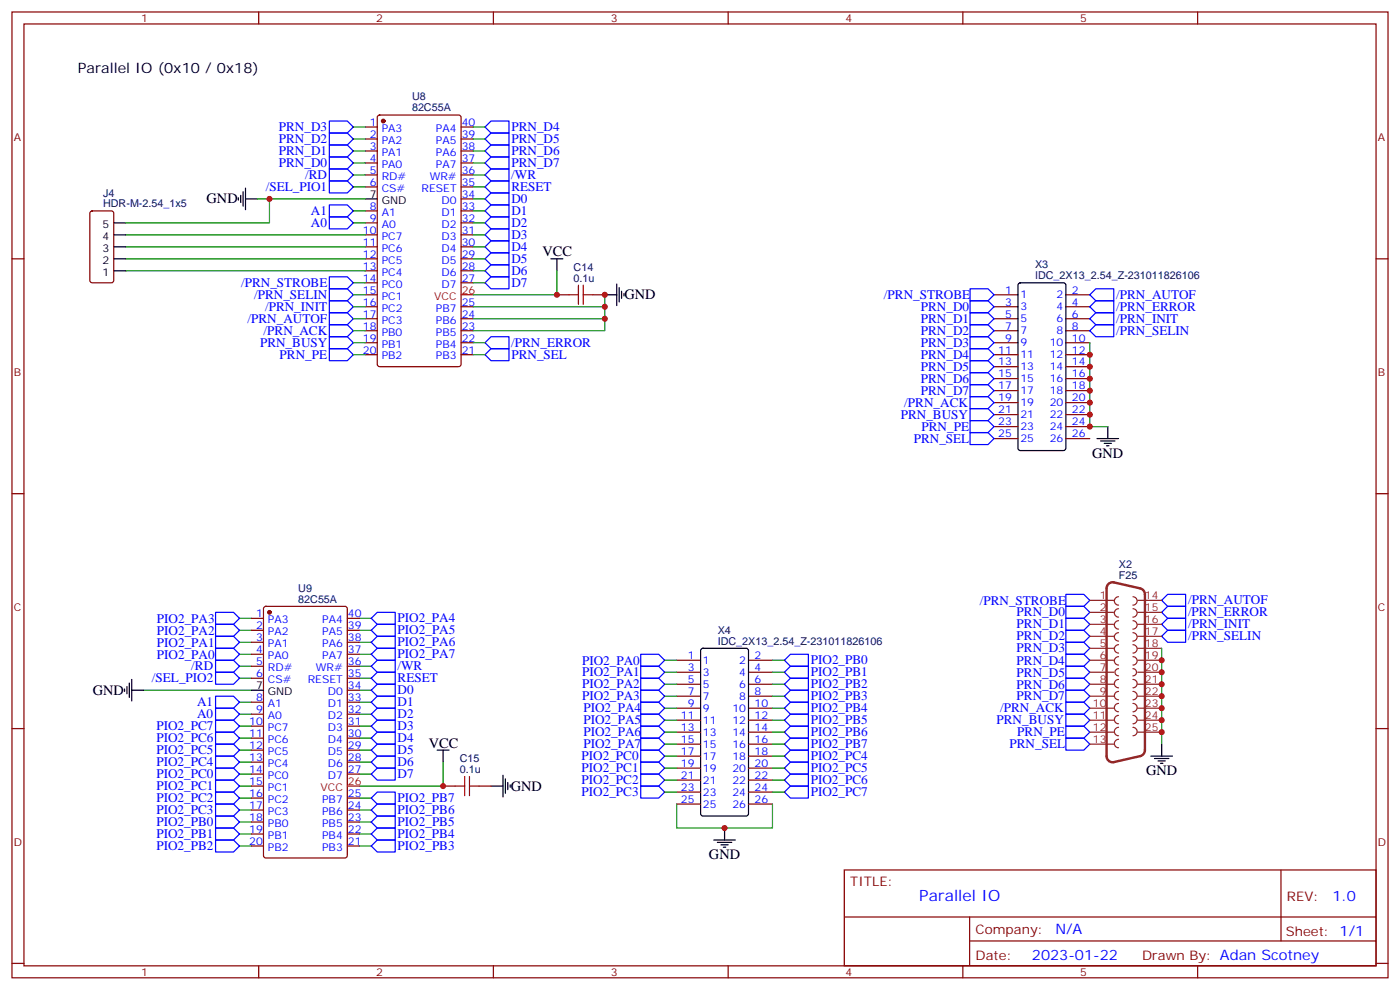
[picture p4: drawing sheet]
<svg xmlns="http://www.w3.org/2000/svg" width="412mm" height="292mm" viewBox="0 0 412 292" stroke-linecap="round" stroke-linejoin="round" font-family="sans-serif">
<g fill="none" stroke="#870000" stroke-width=".35">
<path d="M3.5 3.5h405.4v284.4h-405.4zM7.1 7.1h398.2v277.2h-398.2zM76.2 3.5v3.6M145.3 3.5v3.6M214.5 3.5v3.6M283.6 3.5v3.6M352.8 3.5v3.6M107.6 37.4h3.5M111.4 34.1l.4-.2h23.3l.7 .4v72.9l-.4 .7h-23.6l-.6-.4-.1-72.9zM135.8 37.4h3.5M107.6 40.9h3.5M107.6 44.5h3.5"/>
<path d="M107.6 48h3.5M107.6 51.5h3.5M107.6 55h3.5M135.8 40.9h3.5M135.8 44.5h3.5M135.8 48h3.5M135.8 51.5h3.5M135.8 55h3.5M135.8 58.6h3.5M3.5 76.2h3.6M26.7 62.3l.5-.2h5.6l.7 .4v20.1l-.4 .6-5.9 .1-.7-.5v-20zM107.6 76.2h3.5"/>
<path d="M107.6 62.1h3.5M107.6 65.6h3.5M107.6 69.1h3.5M107.6 72.7h3.5M107.6 79.7h3.5M135.8 76.2h3.5M135.8 62.1h3.5M135.8 65.6h3.5M135.8 69.1h3.5M135.8 72.7h3.5M135.8 79.7h3.5M405.3 76.2h3.6"/>
<path d="M107.6 83.3h3.5M107.6 86.8h3.5M107.6 90.3h3.5M107.6 93.8h3.5M107.6 97.4h3.5M135.8 83.3h3.5M135.8 90.3h3.5M135.8 93.8h3.5M135.8 97.4h3.5M164 86.8h3.6M174.6 86.8h3.6M292.8 86.8h7.1"/>
<path d="M292.8 90.3h7.1M292.8 93.8h7.1M292.8 97.4h7.1M314 86.8h7M314 90.3h7M314 93.8h7M314 97.4h7M107.6 100.9h3.5M107.6 104.4h3.5M135.8 100.9h3.5M135.8 104.4h3.5M292.8 100.9h7.1"/>
<path d="M292.8 104.4h7.1M292.8 107.9h7.1M292.8 111.5h7.1M292.8 115h7.1M292.8 118.5h7.1M314 100.9h7M314 104.4h7M314 107.9h7M314 111.5h7M314 115h7M314 118.5h7M292.8 122.1h7.1"/>
<path d="M292.8 125.6h7.1M292.8 129.1h7.1M314 122.1h7M314 125.6h7M314 129.1h7M3.5 145.3h3.6M405.3 145.3h3.6M77.8 178.7l.5-.2h23.3l.7 .4v73l-.5 .6-23.5 .1-.6-.5-.1-72.9zM74.1 182h3.5M74.1 185.6h3.5M74.1 189.1h3.5M74.1 192.6h3.5"/>
<path d="M74.1 196.1h3.5M74.1 199.7h3.5M102.3 182h3.5M102.3 185.6h3.5M102.3 189.1h3.5M102.3 192.6h3.5M102.3 196.1h3.5M102.3 199.7h3.5M199.3 194.4h7.1M199.3 197.9h7.1M220.5 194.4h7M220.5 197.9h7"/>
<path d="M3.5 214.5h3.6M74.1 206.7h3.5M74.1 210.3h3.5M74.1 213.8h3.5M74.1 217.3h3.5M102.3 206.7h3.5M102.3 210.3h3.5M102.3 213.8h3.5M102.3 217.3h3.5M102.3 203.2h3.5M199.3 201.4h7.1M199.3 205h7.1"/>
<path d="M199.3 208.5h7.1M199.3 212h7.1M199.3 215.5h7.1M199.3 219.1h7.1M220.5 201.4h7M220.5 205h7M220.5 208.5h7M220.5 212h7M220.5 215.5h7M220.5 219.1h7M405.3 214.5h3.6M74.1 231.4h3.5"/>
<path d="M74.1 220.8h3.5M74.1 224.4h3.5M74.1 227.9h3.5M74.1 234.9h3.5M74.1 238.5h3.5M102.3 220.8h3.5M102.3 224.4h3.5M102.3 227.9h3.5M102.3 234.9h3.5M102.3 238.5h3.5M130.5 231.4h3.6M141.1 231.4h3.5"/>
<path d="M199.3 222.6h7.1M199.3 226.1h7.1M199.3 229.7h7.1M199.3 233.2h7.1M199.3 236.7h7.1M220.5 222.6h7M220.5 226.1h7M220.5 229.7h7M220.5 233.2h7M220.5 236.7h7M74.1 242h3.5M74.1 245.5h3.5"/>
<path d="M74.1 249.1h3.5M102.3 242h3.5M102.3 245.5h3.5M102.3 249.1h3.5M248.7 256.1h156.6v28.2h-156.6zM377.3 256.1v20.9M248.7 270h156.5M285.6 277h119.6M285.6 270v14.1M3.5 283.6h3.6M76.2 284.3v3.6M145.3 284.3v3.6"/>
<path d="M214.5 284.3v3.6M283.6 284.3v3.6M352.8 284.3v3.6M405.3 283.6h3.6"/>
</g>
<g fill="#870000" stroke="#870000" stroke-width=".35">
<circle cx="112.9" cy="35.6" r=".53"/>
<circle cx="79.4" cy="180.3" r=".53"/>
</g>
<g fill="none" stroke="#000" stroke-width=".35">
<path d="M70.2 58.2v.7M70.9 57.5v2.1M71.6 56.4v4.3M72.3 58.6h3.5M72.3 55.4v6.3M107.6 58.6h3.5M33.5 76.2h3.5M33.5 79.7h3.5M33.5 72.7h3.5M33.5 69.1h3.5M33.5 65.6h3.5M162.3 76.2h3.5"/>
<path d="M164 76.2v3.5M178.2 86.8h3.5M181.7 83.6v6.4M182.4 84.7v4.2M183.1 85.7v2.1M183.8 86.4v.7M300.1 83.5l.5-.2h12.7l.6 .4 .1 48.2-.5 .7h-12.9l-.7-.4v-48.2zM323.1 129.1h6.4M324.2 129.8h4.2M325.3 130.5h2.1M326 131.2h.7M326.3 125.6v3.5"/>
<path d="M206.6 191.1l.5-.2h12.7l.6 .4 .1 48.2-.5 .7h-12.9l-.7-.4v-48.2zM36.7 202.8v.8M37.4 202.1v2.2M38.1 201.1v4.2M38.8 203.2h3.5M38.8 200v6.4M74.1 203.2h3.5M342.2 219.1v3.5M128.8 220.8h3.5M130.5 220.8v3.6M144.6 231.4h3.6M148.2 228.2v6.4"/>
<path d="M148.9 229.3v4.2M149.6 230.4v2.1M150.3 231.1v.7M339 222.6h6.4M340.1 223.3h4.2M341.1 224h2.2M341.8 224.7h.7M210.3 247.3h6.3M211.3 248h4.2M212.4 248.7h2.1M213.1 249.4h.7M213.4 243.8v3.5"/>
</g>
<path d="M135.8 86.8h3.5M102.3 231.4h3.5" fill="none" stroke="#f00" stroke-width=".35"/>
<g fill="none" stroke="#00f" stroke-width=".35">
<path d="M97 39.2h5.3l1.8 1.7-1.8 1.8h-5.3zM97 35.6h5.3l1.8 1.8-1.8 1.8h-5.3zM142.9 37.4l1.7-1.8h5.3v3.6h-5.3zM97 53.3h5.3l1.8 1.7-1.8 1.8h-5.3zM97 49.7h5.3l1.8 1.8-1.8 1.8h-5.3zM97 46.2h5.3l1.8 1.8-1.8 1.7h-5.3zM97 42.7h5.3l1.8 1.8-1.8 1.7h-5.3zM142.9 55l1.7-1.7h5.3v3.5h-5.3zM142.9 58.6l1.7-1.8h5.3v3.5h-5.3zM142.9 51.5l1.7-1.8h5.3v3.6h-5.3zM142.9 40.9l1.7-1.7h5.3v3.5h-5.3zM142.9 44.5l1.7-1.8h5.3v3.5h-5.3z"/>
<path d="M142.9 48l1.7-1.8h5.3v3.5h-5.3zM97 60.3h5.3l1.8 1.8-1.8 1.8h-5.3zM97 63.9h5.3l1.8 1.7-1.8 1.8h-5.3zM142.9 62.1l1.7-1.8h5.3v3.6h-5.3zM142.9 65.6l1.7-1.7h5.3v3.5h-5.3zM142.9 69.1l1.7-1.7h5.3v3.5h-5.3zM142.9 72.7l1.7-1.8h5.3v3.5h-5.3zM142.9 79.7l1.7-1.7h5.3v3.5h-5.3zM144.6 74.4h5.3v3.6h-5.3l-1.7-1.8zM97 95.6h5.3l1.8 1.8-1.8 1.7h-5.3zM97 99.1h5.3l1.8 1.8-1.8 1.8h-5.3zM97 81.5h5.3l1.8 1.8-1.8 1.7h-5.3z"/>
<path d="M97 85h5.3l1.8 1.8-1.8 1.7h-5.3zM97 88.5h5.3l1.8 1.8-1.8 1.8h-5.3zM97 92.1h5.3l1.8 1.7-1.8 1.8h-5.3zM142.9 83.3l1.7-1.8h5.3v3.5h-5.3zM285.8 85h5.2l1.8 1.8-1.8 1.7h-5.2zM285.8 88.5h5.2l1.8 1.8-1.8 1.8h-5.2zM285.8 92.1h5.2l1.8 1.7-1.8 1.8h-5.2zM285.8 95.6h5.2l1.8 1.8-1.8 1.7h-5.2zM285.8 99.1h5.2l1.8 1.8-1.8 1.8h-5.2zM321 90.3l1.8-1.8h5.3v3.6h-5.3zM322.8 85h5.3v3.5h-5.3l-1.8-1.7zM322.8 92.1h5.3v3.5h-5.3l-1.8-1.8z"/>
<path d="M322.8 95.6h5.3v3.5h-5.3l-1.8-1.7zM97 102.7h5.3l1.8 1.7-1.8 1.8h-5.3zM142.9 104.4l1.7-1.7h5.3v3.5h-5.3zM142.9 100.9l1.7-1.8h5.3v3.6h-5.3zM285.8 102.7h5.2l1.8 1.7-1.8 1.8h-5.2zM285.8 106.2h5.2l1.8 1.7-1.8 1.8h-5.2zM285.8 109.7h5.2l1.8 1.8-1.8 1.7h-5.2zM285.8 113.2h5.2l1.8 1.8-1.8 1.8h-5.2zM285.8 116.8h5.2l1.8 1.7-1.8 1.8h-5.2zM285.8 120.3h5.2l1.8 1.8-1.8 1.7h-5.2zM285.8 123.8h5.2l1.8 1.8-1.8 1.8h-5.2zM285.8 127.4h5.2l1.8 1.7-1.8 1.8h-5.2z"/>
<path d="M314 175h5.3l1.7 1.7-1.7 1.8h-5.3zM314 178.5h5.3l1.7 1.8-1.7 1.7h-5.3zM342.2 176.7l1.8-1.7h5.2v3.5h-5.2zM63.5 180.3h5.3l1.8 1.7-1.8 1.8h-5.3zM63.5 183.8h5.3l1.8 1.8-1.8 1.7h-5.3zM63.5 187.3h5.3l1.8 1.8-1.8 1.8h-5.3zM63.5 190.9h5.3l1.8 1.7-1.8 1.8h-5.3zM63.5 194.4h5.3l1.8 1.7-1.8 1.8h-5.3zM63.5 197.9h5.3l1.8 1.8-1.8 1.7h-5.3zM109.4 192.6l1.7-1.7h5.3v3.5h-5.3zM109.4 189.1l1.7-1.8h5.3v3.6h-5.3zM109.4 185.6l1.7-1.8h5.3v3.5h-5.3z"/>
<path d="M109.4 182l1.7-1.7h5.3v3.5h-5.3zM109.4 196.1l1.7-1.7h5.3v3.5h-5.3zM109.4 199.7l1.7-1.8h5.3v3.5h-5.3zM188.7 192.6h5.3l1.8 1.8-1.8 1.7h-5.3zM188.7 196.1h5.3l1.8 1.8-1.8 1.8h-5.3zM188.7 199.7h5.3l1.8 1.7-1.8 1.8h-5.3zM231.1 194.4l1.7-1.8h5.3v3.5h-5.3zM231.1 197.9l1.7-1.8h5.3v3.6h-5.3zM314 182h5.3l1.7 1.8-1.7 1.8h-5.3zM314 185.6h5.3l1.7 1.7-1.7 1.8h-5.3zM314 189.1h5.3l1.7 1.8-1.7 1.7h-5.3zM314 192.6h5.3l1.7 1.8-1.7 1.7h-5.3z"/>
<path d="M314 196.1h5.3l1.7 1.8-1.7 1.8h-5.3zM314 199.7h5.3l1.7 1.7-1.7 1.8h-5.3zM342.2 187.3l1.8-1.7h5.2v3.5h-5.2zM342.2 183.8l1.8-1.8h5.2v3.6h-5.2zM342.2 180.3l1.8-1.8h5.2v3.5h-5.2zM63.5 219.1h5.3l1.8 1.7-1.8 1.8h-5.3zM63.5 215.5h5.3l1.8 1.8-1.8 1.8h-5.3zM63.5 212h5.3l1.8 1.8-1.8 1.7h-5.3zM63.5 208.5h5.3l1.8 1.8-1.8 1.7h-5.3zM63.5 205h5.3l1.8 1.7-1.8 1.8h-5.3zM109.4 217.3l1.7-1.8h5.3v3.6h-5.3zM109.4 213.8l1.7-1.8h5.3v3.5h-5.3z"/>
<path d="M109.4 210.3l1.7-1.8h5.3v3.5h-5.3zM109.4 206.7l1.7-1.7h5.3v3.5h-5.3zM109.4 203.2l1.7-1.8h5.3v3.6h-5.3zM188.7 203.2h5.3l1.8 1.8-1.8 1.7h-5.3zM188.7 206.7h5.3l1.8 1.8-1.8 1.8h-5.3zM188.7 210.3h5.3l1.8 1.7-1.8 1.8h-5.3zM188.7 213.8h5.3l1.8 1.7-1.8 1.8h-5.3zM188.7 217.3h5.3l1.8 1.8-1.8 1.7h-5.3zM231.1 201.4l1.7-1.7h5.3v3.5h-5.3zM231.1 205l1.7-1.8h5.3v3.5h-5.3zM231.1 212l1.7-1.7h5.3v3.5h-5.3zM231.1 219.1l1.7-1.8h5.3v3.5h-5.3z"/>
<path d="M232.8 206.7h5.3v3.6h-5.3l-1.7-1.8zM232.8 213.8h5.3v3.5h-5.3l-1.7-1.8zM314 203.2h5.3l1.7 1.8-1.7 1.7h-5.3zM314 206.7h5.3l1.7 1.8-1.7 1.8h-5.3zM314 210.3h5.3l1.7 1.7-1.7 1.8h-5.3zM314 213.8h5.3l1.7 1.7-1.7 1.8h-5.3zM314 217.3h5.3l1.7 1.8-1.7 1.7h-5.3zM63.5 236.7h5.3l1.8 1.8-1.8 1.7h-5.3zM63.5 233.2h5.3l1.8 1.7-1.8 1.8h-5.3zM63.5 229.7h5.3l1.8 1.7-1.8 1.8h-5.3zM63.5 226.1h5.3l1.8 1.8-1.8 1.8h-5.3zM63.5 222.6h5.3l1.8 1.8-1.8 1.7h-5.3z"/>
<path d="M109.4 234.9l1.7-1.7h5.3v3.5h-5.3zM109.4 238.5l1.7-1.8h5.3v3.5h-5.3zM109.4 227.9l1.7-1.8h5.3v3.6h-5.3zM109.4 224.4l1.7-1.8h5.3v3.5h-5.3zM109.4 220.8l1.7-1.7h5.3v3.5h-5.3zM188.7 220.8h5.3l1.8 1.8-1.8 1.8h-5.3zM188.7 224.4h5.3l1.8 1.7-1.8 1.8h-5.3zM188.7 227.9h5.3l1.8 1.8-1.8 1.7h-5.3zM188.7 231.4h5.3l1.8 1.8-1.8 1.7h-5.3zM231.1 222.6l1.7-1.8h5.3v3.6h-5.3zM231.1 226.1l1.7-1.7h5.3v3.5h-5.3zM231.1 229.7l1.7-1.8h5.3v3.5h-5.3z"/>
<path d="M231.1 233.2l1.7-1.8h5.3v3.5h-5.3zM63.5 247.3h5.3l1.8 1.8-1.8 1.7h-5.3zM63.5 243.8h5.3l1.8 1.7-1.8 1.8h-5.3zM63.5 240.2h5.3l1.8 1.8-1.8 1.8h-5.3zM109.4 242l1.7-1.8h5.3v3.6h-5.3zM109.4 245.5l1.7-1.7h5.3v3.5h-5.3zM109.4 249.1l1.7-1.8h5.3v3.5h-5.3z"/>
</g>
<g fill="none" stroke="#008700" stroke-width=".35">
<path d="M104.1 37.4h3.5M139.3 37.4h3.6M75.8 58.6h31.8M79.4 58.6v7h-42.4M104.1 51.5h3.5M104.1 55h3.5M104.1 40.9h3.5M104.1 44.5h3.5M104.1 48h3.5M139.3 58.6h3.6M139.3 51.5h3.6M139.3 55h3.6"/>
<path d="M139.3 40.9h3.6M139.3 44.5h3.6M139.3 48h3.6M37 69.1h70.6M37 72.7h70.6M37 76.2h70.6M37 79.7h70.6M104.1 62.1h3.5M104.1 65.6h3.5M139.3 62.1h3.6M139.3 65.6h3.6M139.3 69.1h3.6"/>
<path d="M139.3 72.7h3.6M139.3 76.2h3.6M139.3 79.7h3.6M164 79.7v7.1h-24.7M104.1 83.3h3.5M104.1 97.4h3.5M104.1 93.8h3.5M104.1 90.3h3.5M104.1 86.8h3.5M139.3 90.3h38.9M139.3 93.8h38.9M139.3 83.3h3.6"/>
<path d="M178.2 86.8v10.6h-38.9M104.1 100.9h3.5M104.1 104.4h3.5M139.3 100.9h3.6M139.3 104.4h3.6M321 100.9v24.7h5.3M70.6 182h3.5M70.6 185.6h3.5M70.6 189.1h3.5M70.6 192.6h3.5M70.6 199.7h3.5M70.6 196.1h3.5"/>
<path d="M105.8 182h3.6M105.8 185.6h3.6M105.8 189.1h3.6M105.8 192.6h3.6M105.8 199.7h3.6M105.8 196.1h3.6M195.8 194.4h3.5M195.8 197.9h3.5M227.5 194.4h3.6M227.5 197.9h3.6M342.2 190.9v28.2M42.3 203.2h31.8"/>
<path d="M70.6 206.7h3.5M70.6 210.3h3.5M70.6 213.8h3.5M70.6 217.3h3.5M105.8 206.7h3.6M105.8 210.3h3.6M105.8 213.8h3.6M105.8 217.3h3.6M105.8 203.2h3.6M195.8 201.4h3.5M195.8 205h3.5M195.8 208.5h3.5"/>
<path d="M195.8 212h3.5M195.8 215.5h3.5M195.8 219.1h3.5M227.5 201.4h3.6M227.5 205h3.6M227.5 208.5h3.6M227.5 212h3.6M227.5 215.5h3.6M227.5 219.1h3.6M70.6 220.8h3.5M70.6 224.4h3.5M70.6 227.9h3.5"/>
<path d="M70.6 231.4h3.5M70.6 234.9h3.5M70.6 238.5h3.5M105.8 220.8h3.6M105.8 224.4h3.6M105.8 227.9h3.6M105.8 234.9h3.6M105.8 238.5h3.6M130.5 224.4v7h-24.7M195.8 222.6h3.5M195.8 226.1h3.5M195.8 229.7h3.5"/>
<path d="M195.8 233.2h3.5M199.3 236.7v7.1h28.2v-7.1M227.5 222.6h3.6M227.5 226.1h3.6M227.5 229.7h3.6M227.5 233.2h3.6M70.6 242h3.5M70.6 245.5h3.5M70.6 249.1h3.5M105.8 242h3.6M105.8 245.5h3.6M105.8 249.1h3.6"/>
</g>
<path d="M167.6 86.8h2.8M170.4 84v5.6M171.8 86.8h2.8M171.8 84v5.6M134.1 231.4h2.8M136.9 228.6v5.6M138.3 231.4h2.8M138.3 228.6v5.6" fill="none" stroke="#a10000" stroke-width=".35"/>
<g fill="none" stroke="#8c2424" stroke-width=".35">
<path d="M321 176.7h7.1M329.5 175.7a1.23 1.23 0 0 0-1.2 1.2 1.23 1.23 0 0 0 1.2 1.3M329.5 179.2a1.23 1.23 0 0 0-1.2 1.2 1.23 1.23 0 0 0 1.2 1.3M333.7 175.7a1.23 1.23 0 0 1 1.3 1.2 1.23 1.23 0 0 1-1.3 1.3M333.7 179.2a1.23 1.23 0 0 1 1.3 1.2 1.23 1.23 0 0 1-1.3 1.3M335.1 176.7h7.1M321 180.3h7.1M321 183.8h7.1M321 187.3h7.1M321 190.9h7.1M321 194.4h7.1M321 197.9h7.1"/>
<path d="M329.5 182.7a1.23 1.23 0 0 0-1.2 1.3 1.23 1.23 0 0 0 1.2 1.2M329.5 186.3a1.23 1.23 0 0 0-1.2 1.2 1.23 1.23 0 0 0 1.2 1.2M329.5 189.8a1.23 1.23 0 0 0-1.2 1.2 1.23 1.23 0 0 0 1.2 1.3M329.5 193.3a1.23 1.23 0 0 0-1.2 1.3 1.23 1.23 0 0 0 1.2 1.2M329.5 196.8a1.06 1.06 0 0 0-1.1 1.1 1.06 1.06 0 0 0 1.1 1.1M333.7 182.7a1.23 1.23 0 0 1 1.3 1.3 1.23 1.23 0 0 1-1.3 1.2M333.7 186.3a1.23 1.23 0 0 1 1.3 1.2 1.23 1.23 0 0 1-1.3 1.2M333.7 189.8a1.23 1.23 0 0 1 1.3 1.2 1.23 1.23 0 0 1-1.3 1.3M333.7 193.3a1.23 1.23 0 0 1 1.3 1.3 1.23 1.23 0 0 1-1.3 1.2M333.7 196.8a1.06 1.06 0 0 1 1.1 1.1 1.06 1.06 0 0 1-1.1 1.1M335.1 180.3h7.1M335.1 183.8h7.1"/>
<path d="M335.1 187.3h7.1M335.1 190.9h7.1M335.1 194.4h7.1M335.1 197.9h7.1M321 201.4h7.1M321 205h7.1M321 208.5h7.1M321 212h7.1M321 215.5h7.1M321 219.1h7.1M329.5 200a1.23 1.23 0 0 0-1.2 1.3 1.23 1.23 0 0 0 1.2 1.2M329.5 203.6a1.23 1.23 0 0 0-1.2 1.2 1.23 1.23 0 0 0 1.2 1.2"/>
<path d="M329.5 207.1a1.23 1.23 0 0 0-1.2 1.2 1.23 1.23 0 0 0 1.2 1.3M329.5 210.6a1.23 1.23 0 0 0-1.2 1.2 1.23 1.23 0 0 0 1.2 1.3M329.5 214.1a1.23 1.23 0 0 0-1.2 1.3 1.23 1.23 0 0 0 1.2 1.2M329.5 217.7a1.23 1.23 0 0 0-1.2 1.2 1.23 1.23 0 0 0 1.2 1.2M333.7 200a1.23 1.23 0 0 1 1.3 1.3 1.23 1.23 0 0 1-1.3 1.2M333.7 203.6a1.23 1.23 0 0 1 1.3 1.2 1.23 1.23 0 0 1-1.3 1.2M333.7 207.1a1.23 1.23 0 0 1 1.3 1.2 1.23 1.23 0 0 1-1.3 1.3M333.7 210.6a1.23 1.23 0 0 1 1.3 1.2 1.23 1.23 0 0 1-1.3 1.3M333.7 214.1a1.23 1.23 0 0 1 1.3 1.3 1.23 1.23 0 0 1-1.3 1.2M335.1 201.4h7.1M335.1 205h7.1M335.1 208.5h7.1"/>
<path d="M335.1 212h7.1M335.1 215.5h7.1"/>
</g>
<path d="M326.5 172l.7-.5 .7-.1 7.9 1.8a1.8 1.8 0 0 1 1.5 1.8v45.8a1.8 1.8 0 0 1-1.5 1.8l-7.7 1.8a1.77 1.77 0 0 1-2.1-1.8v-49.4z" fill="none" stroke="#8c2424" stroke-width=".71"/>
<g fill="#c00">
<circle cx="164" cy="86.8" r=".88"/>
<circle cx="130.5" cy="231.4" r=".88"/>
<circle cx="213.4" cy="243.8" r=".88"/>
<circle cx="178.2" cy="86.8" r=".88"/>
<circle cx="178.2" cy="93.8" r=".88"/>
<circle cx="178.2" cy="90.3" r=".88"/>
<circle cx="79.4" cy="58.6" r=".88"/>
<circle cx="342.2" cy="194.4" r=".88"/>
<circle cx="342.2" cy="197.9" r=".88"/>
<circle cx="342.2" cy="201.4" r=".88"/>
<circle cx="342.2" cy="205" r=".88"/>
<circle cx="342.2" cy="208.5" r=".88"/>
<circle cx="342.2" cy="212" r=".88"/>
<circle cx="342.2" cy="215.5" r=".88"/>
<circle cx="321" cy="104.4" r=".88"/>
<circle cx="321" cy="107.9" r=".88"/>
<circle cx="321" cy="111.5" r=".88"/>
<circle cx="321" cy="115" r=".88"/>
<circle cx="321" cy="118.5" r=".88"/>
<circle cx="321" cy="122.1" r=".88"/>
<circle cx="321" cy="125.6" r=".88"/>
</g>
<text font-size="4.6" fill="#00f" x="270.8" y="265.1">Parallel IO</text>
<g font-size="4.2">
<text x="22.9" y="21.5">Parallel IO (0x10 / 0x18)</text>
<text x="60.9" y="59.9">GND</text>
<text x="159.8" y="75.5">VCC</text>
<text x="184" y="88.1">GND</text>
<text x="321.7" y="134.8">GND</text>
<text x="27.3" y="204.5">GND</text>
<text x="126.3" y="220.1">VCC</text>
<text x="150.5" y="232.8">GND</text>
<text x="337.6" y="228.2">GND</text>
<text x="208.8" y="252.9">GND</text>
</g>
<g font-size="4.2" fill="#00f">
<text x="392.5" y="265.4">1.0</text>
<text x="310.9" y="274.9">N/A</text>
<text x="304" y="282.7">2023-01-22</text>
</g>
<g font-size="3.9" fill="#00f">
<text x="82.1" y="38.6">PRN_D3</text>
<text x="150.6" y="38.5">PRN_D4</text>
<text x="82.1" y="45.7">PRN_D1</text>
<text x="82.1" y="42.2">PRN_D2</text>
<text x="150.6" y="42.1">PRN_D5</text>
<text x="150.6" y="45.6">PRN_D6</text>
<text x="82.1" y="49.2">PRN_D0</text>
<text x="89.9" y="52.7">/RD</text>
<text x="150.6" y="52.7">/WR</text>
<text x="150.6" y="49.1">PRN_D7</text>
<text x="78.3" y="56.3">/SEL_PIO1</text>
<text x="150.6" y="56.2">RESET</text>
<text x="150.6" y="59.7">D0</text>
<text x="91.6" y="63.3">A1</text>
<text x="150.6" y="63.3">D1</text>
<text x="91.6" y="66.9">A0</text>
<text x="150.6" y="66.8">D2</text>
<text x="150.6" y="70.3">D3</text>
<text x="150.6" y="73.9">D4</text>
<text x="150.6" y="77.4">D5</text>
<text x="150.6" y="80.9">D6</text>
<text x="71" y="84.5">/PRN_STROBE</text>
<text x="74.8" y="88">/PRN_SELIN</text>
<text x="150.6" y="84.4">D7</text>
<text x="260.4" y="88">/PRN_STROBE</text>
<text x="328.8" y="87.9">/PRN_AUTOF</text>
<text x="72.9" y="95.1">/PRN_AUTOF</text>
<text x="78.1" y="91.6">/PRN_INIT</text>
<text x="271.2" y="91.5">PRN_D0</text>
<text x="271.2" y="95">PRN_D1</text>
<text x="328.8" y="91.5">/PRN_ERROR</text>
<text x="328.8" y="95">/PRN_INIT</text>
<text x="77.6" y="98.6">/PRN_ACK</text>
<text x="271.2" y="98.5">PRN_D2</text>
<text x="328.8" y="98.5">/PRN_SELIN</text>
<text x="76.6" y="102.1">PRN_BUSY</text>
<text x="82.4" y="105.7">PRN_PE</text>
<text x="150.6" y="102">/PRN_ERROR</text>
<text x="150.6" y="105.6">PRN_SEL</text>
<text x="271.2" y="105.7">PRN_D4</text>
<text x="271.2" y="102.1">PRN_D3</text>
<text x="271.2" y="112.7">PRN_D6</text>
<text x="271.2" y="109.2">PRN_D5</text>
<text x="266.4" y="119.8">/PRN_ACK</text>
<text x="271.2" y="116.3">PRN_D7</text>
<text x="265.3" y="123.3">PRN_BUSY</text>
<text x="269.2" y="130.4">PRN_SEL</text>
<text x="271.5" y="126.8">PRN_PE</text>
<text x="288.6" y="178">/PRN_STROBE</text>
<text x="350" y="177.9">/PRN_AUTOF</text>
<text x="46.2" y="183.3">PIO2_PA3</text>
<text x="117.1" y="183.2">PIO2_PA4</text>
<text x="299.5" y="181.4">PRN_D0</text>
<text x="299.5" y="185">PRN_D1</text>
<text x="349.9" y="181.4">/PRN_ERROR</text>
<text x="350" y="184.9">/PRN_INIT</text>
<text x="46.2" y="186.8">PIO2_PA2</text>
<text x="46.2" y="190.3">PIO2_PA1</text>
<text x="117.1" y="190.2">PIO2_PA6</text>
<text x="117.1" y="186.7">PIO2_PA5</text>
<text x="299.5" y="188.5">PRN_D2</text>
<text x="350" y="188.5">/PRN_SELIN</text>
<text x="46.2" y="193.9">PIO2_PA0</text>
<text x="56.4" y="197.4">/RD</text>
<text x="117.1" y="197.3">/WR</text>
<text x="117.1" y="193.8">PIO2_PA7</text>
<text x="171.5" y="195.6">PIO2_PA0</text>
<text x="238.8" y="195.5">PIO2_PB0</text>
<text x="299.5" y="195.6">PRN_D4</text>
<text x="299.5" y="192">PRN_D3</text>
<text x="44.7" y="200.9">/SEL_PIO2</text>
<text x="117.1" y="200.8">RESET</text>
<text x="171.5" y="199.2">PIO2_PA1</text>
<text x="171.5" y="202.7">PIO2_PA2</text>
<text x="238.8" y="199.1">PIO2_PB1</text>
<text x="238.8" y="202.6">PIO2_PB2</text>
<text x="299.5" y="202.7">PRN_D6</text>
<text x="299.5" y="199.2">PRN_D5</text>
<text x="58.1" y="208">A1</text>
<text x="117.1" y="207.9">D1</text>
<text x="117.1" y="204.4">D0</text>
<text x="171.5" y="206.2">PIO2_PA3</text>
<text x="171.9" y="209.7">PIO2_PA4</text>
<text x="238.8" y="209.6">PIO2_PB4</text>
<text x="238.8" y="206.1">PIO2_PB3</text>
<text x="294.6" y="209.7">/PRN_ACK</text>
<text x="299.5" y="206.2">PRN_D7</text>
<text x="46.1" y="215">PIO2_PC7</text>
<text x="58.1" y="211.5">A0</text>
<text x="117.1" y="215">D3</text>
<text x="117.1" y="211.4">D2</text>
<text x="171.9" y="213.3">PIO2_PA5</text>
<text x="238.8" y="213.2">PIO2_PB5</text>
<text x="293.6" y="213.2">PRN_BUSY</text>
<text x="46.1" y="218.6">PIO2_PC6</text>
<text x="117.1" y="218.5">D4</text>
<text x="171.9" y="216.8">PIO2_PA6</text>
<text x="171.9" y="220.3">PIO2_PA7</text>
<text x="238.8" y="216.7">PIO2_PB6</text>
<text x="238.8" y="220.2">PIO2_PB7</text>
<text x="297.4" y="220.3">PRN_SEL</text>
<text x="299.7" y="216.8">PRN_PE</text>
<text x="46.1" y="225.6">PIO2_PC4</text>
<text x="46.1" y="222.1">PIO2_PC5</text>
<text x="117.1" y="225.5">D6</text>
<text x="117.1" y="222">D5</text>
<text x="171.3" y="223.9">PIO2_PC0</text>
<text x="171.3" y="227.4">PIO2_PC1</text>
<text x="238.8" y="223.7">PIO2_PC4</text>
<text x="238.8" y="227.3">PIO2_PC5</text>
<text x="46.1" y="232.7">PIO2_PC1</text>
<text x="46.1" y="229.1">PIO2_PC0</text>
<text x="117.1" y="229.1">D7</text>
<text x="171.3" y="230.9">PIO2_PC2</text>
<text x="238.8" y="230.8">PIO2_PC6</text>
<text x="46.1" y="239.7">PIO2_PC3</text>
<text x="46.1" y="236.2">PIO2_PC2</text>
<text x="117.1" y="236.1">PIO2_PB7</text>
<text x="117.1" y="239.6">PIO2_PB6</text>
<text x="171.3" y="234.4">PIO2_PC3</text>
<text x="238.8" y="234.3">PIO2_PC7</text>
<text x="46.1" y="243.3">PIO2_PB0</text>
<text x="117.1" y="243.2">PIO2_PB5</text>
<text x="46.1" y="250.3">PIO2_PB2</text>
<text x="46.1" y="246.8">PIO2_PB1</text>
<text x="117.1" y="246.7">PIO2_PB4</text>
<text x="117.1" y="250.2">PIO2_PB3</text>
</g>
<g font-size="3.9" fill="#800">
<text x="250.5" y="260.7">TITLE:</text>
<text x="379.1" y="265.4">REV:</text>
<text x="287.4" y="274.9">Company:</text>
<text x="378.7" y="275.5">Sheet: 1/1</text>
<text x="287.4" y="282.6">Date:</text>
<text x="336.4" y="282.7">Drawn By: Adan Scotney</text>
</g>
<g font-size="3.2" fill="#800">
<text x="41.6" y="6.5">1</text>
<text x="110.8" y="6.5">2</text>
<text x="179.9" y="6.5">3</text>
<text x="249.1" y="6.5">4</text>
<text x="318.2" y="6.5">5</text>
<text x="4.1" y="41.6">A</text>
<text x="405.9" y="41.6">A</text>
<text x="4.1" y="110.8">B</text>
<text x="405.9" y="110.8">B</text>
<text x="4.1" y="179.9">C</text>
<text x="405.9" y="179.9">C</text>
<text x="4.1" y="249.1">D</text>
<text x="405.9" y="249.1">D</text>
<text x="41.6" y="287.3">1</text>
<text x="110.8" y="287.3">2</text>
<text x="179.9" y="287.3">3</text>
<text x="249.1" y="287.3">4</text>
<text x="318.2" y="287.3">5</text>
</g>
<g font-size="3.2" fill="#000080">
<text x="121.4" y="29.6">U8</text>
<text x="121.4" y="32.8">82C55A</text>
<text x="30.4" y="57.9">J4</text>
<text x="30.4" y="61">HDR-M-2.54_1x5</text>
<text x="169" y="82.9">0.1u</text>
<text x="169" y="79.7">C14</text>
<text x="304.9" y="82.2">IDC_2X13_2.54_Z-231011826106</text>
<text x="304.9" y="79">X3</text>
<text x="329.6" y="167.2">X2</text>
<text x="329.6" y="170.4">F25</text>
<text x="87.9" y="177.4">82C55A</text>
<text x="87.9" y="174.2">U9</text>
<text x="211.4" y="189.8">IDC_2X13_2.54_Z-231011826106</text>
<text x="211.4" y="186.6">X4</text>
<text x="135.5" y="227.5">0.1u</text>
<text x="135.5" y="224.4">C15</text>
</g>
<g font-size="3.2" fill="#00f">
<text x="108.9" y="37">1</text>
<text x="108.9" y="40.6">2</text>
<text x="112.4" y="38.8">PA3</text>
<text x="128.4" y="38.8">PA4</text>
<text x="136" y="40.6">39</text>
<text x="136" y="37">40</text>
<text x="108.9" y="44.1">3</text>
<text x="108.9" y="47.6">4</text>
<text x="112.4" y="42.3">PA2</text>
<text x="112.4" y="45.9">PA1</text>
<text x="128.4" y="45.9">PA6</text>
<text x="128.4" y="42.3">PA5</text>
<text x="136" y="47.6">37</text>
<text x="136" y="44.1">38</text>
<text x="108.9" y="51.2">5</text>
<text x="112.4" y="49.4">PA0</text>
<text x="112.4" y="52.9">RD#</text>
<text x="126.6" y="52.9">WR#</text>
<text x="128.4" y="49.4">PA7</text>
<text x="136" y="51.2">36</text>
<text x="108.9" y="54.7">6</text>
<text x="112.4" y="56.4">CS#</text>
<text x="124.2" y="56.4">RESET</text>
<text x="130.1" y="60">D0</text>
<text x="136" y="58.2">34</text>
<text x="136" y="54.7">35</text>
<text x="108.9" y="61.7">8</text>
<text x="108.9" y="65.3">9</text>
<text x="112.4" y="63.5">A1</text>
<text x="130.1" y="63.5">D1</text>
<text x="136" y="65.3">32</text>
<text x="136" y="61.7">33</text>
<text x="106.9" y="68.8">10</text>
<text x="112.4" y="67">A0</text>
<text x="112.4" y="70.6">PC7</text>
<text x="130.1" y="70.6">D3</text>
<text x="130.1" y="67">D2</text>
<text x="136" y="68.8">31</text>
<text x="106.9" y="72.3">11</text>
<text x="106.9" y="75.8">12</text>
<text x="112.4" y="74.1">PC6</text>
<text x="112.4" y="77.6">PC5</text>
<text x="130.1" y="77.6">D5</text>
<text x="130.1" y="74.1">D4</text>
<text x="136" y="75.8">29</text>
<text x="136" y="72.3">30</text>
<text x="106.9" y="79.4">13</text>
<text x="106.9" y="82.9">14</text>
<text x="112.4" y="81.1">PC4</text>
<text x="130.1" y="81.1">D6</text>
<text x="136" y="82.9">27</text>
<text x="136" y="79.4">28</text>
<text x="106.9" y="86.4">15</text>
<text x="106.9" y="90">16</text>
<text x="112.4" y="84.7">PC0</text>
<text x="112.4" y="88.2">PC1</text>
<text x="130.1" y="84.7">D7</text>
<text x="136" y="90">25</text>
<text x="296.1" y="86.4">1</text>
<text x="296.1" y="90">3</text>
<text x="300.6" y="87.8">1</text>
<text x="311.2" y="87.8">2</text>
<text x="315.7" y="86.4">2</text>
<text x="315.7" y="90">4</text>
<text x="106.9" y="93.5">17</text>
<text x="112.4" y="91.7">PC2</text>
<text x="112.4" y="95.2">PC3</text>
<text x="128.4" y="95.2">PB6</text>
<text x="128.4" y="91.7">PB7</text>
<text x="136" y="93.5">24</text>
<text x="296.1" y="93.5">5</text>
<text x="300.6" y="91.4">3</text>
<text x="300.6" y="94.9">5</text>
<text x="311.2" y="91.4">4</text>
<text x="311.2" y="94.9">6</text>
<text x="315.7" y="93.5">6</text>
<text x="106.9" y="97">18</text>
<text x="106.9" y="100.5">19</text>
<text x="112.4" y="98.8">PB0</text>
<text x="128.4" y="98.8">PB5</text>
<text x="136" y="100.5">22</text>
<text x="136" y="97">23</text>
<text x="296.1" y="97">7</text>
<text x="296.1" y="100.5">9</text>
<text x="300.6" y="98.4">7</text>
<text x="300.6" y="102">9</text>
<text x="309.2" y="102">10</text>
<text x="311.2" y="98.4">8</text>
<text x="315.7" y="97">8</text>
<text x="315.7" y="100.5">10</text>
<text x="106.9" y="104.1">20</text>
<text x="112.4" y="102.3">PB1</text>
<text x="112.4" y="105.8">PB2</text>
<text x="128.4" y="105.8">PB3</text>
<text x="128.4" y="102.3">PB4</text>
<text x="136" y="104.1">21</text>
<text x="294.1" y="104.1">11</text>
<text x="294.1" y="107.6">13</text>
<text x="300.6" y="105.5">11</text>
<text x="309.2" y="105.5">12</text>
<text x="315.7" y="104.1">12</text>
<text x="315.7" y="107.6">14</text>
<text x="294.1" y="111.1">15</text>
<text x="300.6" y="109">13</text>
<text x="300.6" y="112.5">15</text>
<text x="309.2" y="109">14</text>
<text x="309.2" y="112.5">16</text>
<text x="315.7" y="111.1">16</text>
<text x="294.1" y="114.7">17</text>
<text x="294.1" y="118.2">19</text>
<text x="300.6" y="116.1">17</text>
<text x="300.6" y="119.6">19</text>
<text x="309.2" y="116.1">18</text>
<text x="309.2" y="119.6">20</text>
<text x="315.7" y="114.7">18</text>
<text x="315.7" y="118.2">20</text>
<text x="294.1" y="121.7">21</text>
<text x="294.1" y="125.2">23</text>
<text x="300.6" y="123.1">21</text>
<text x="309.2" y="123.1">22</text>
<text x="315.7" y="121.7">22</text>
<text x="315.7" y="125.2">24</text>
<text x="294.1" y="128.8">25</text>
<text x="300.6" y="126.6">23</text>
<text x="300.6" y="130.2">25</text>
<text x="309.2" y="126.6">24</text>
<text x="309.2" y="130.2">26</text>
<text x="315.7" y="128.8">26</text>
<text x="75.4" y="181.7">1</text>
<text x="75.4" y="185.2">2</text>
<text x="78.9" y="183.4">PA3</text>
<text x="94.9" y="183.4">PA4</text>
<text x="102.5" y="185.2">39</text>
<text x="102.5" y="181.7">40</text>
<text x="75.4" y="188.7">3</text>
<text x="78.9" y="187">PA2</text>
<text x="78.9" y="190.5">PA1</text>
<text x="94.9" y="190.5">PA6</text>
<text x="94.9" y="187">PA5</text>
<text x="102.5" y="188.7">38</text>
<text x="75.4" y="192.3">4</text>
<text x="75.4" y="195.8">5</text>
<text x="78.9" y="194">PA0</text>
<text x="78.9" y="197.6">RD#</text>
<text x="93.1" y="197.6">WR#</text>
<text x="94.9" y="194">PA7</text>
<text x="102.5" y="195.8">36</text>
<text x="102.5" y="192.3">37</text>
<text x="202.6" y="194">1</text>
<text x="202.6" y="197.6">3</text>
<text x="207.1" y="195.4">1</text>
<text x="217.8" y="195.4">2</text>
<text x="222.2" y="194">2</text>
<text x="222.2" y="197.6">4</text>
<text x="75.4" y="199.3">6</text>
<text x="78.9" y="201.1">CS#</text>
<text x="90.7" y="201.1">RESET</text>
<text x="102.5" y="202.8">34</text>
<text x="102.5" y="199.3">35</text>
<text x="202.6" y="201.1">5</text>
<text x="207.1" y="199">3</text>
<text x="207.1" y="202.5">5</text>
<text x="217.8" y="199">4</text>
<text x="217.8" y="202.5">6</text>
<text x="222.2" y="201.1">6</text>
<text x="75.4" y="206.4">8</text>
<text x="75.4" y="209.9">9</text>
<text x="78.9" y="208.1">A1</text>
<text x="96.5" y="208.1">D1</text>
<text x="96.5" y="204.6">D0</text>
<text x="102.5" y="209.9">32</text>
<text x="102.5" y="206.4">33</text>
<text x="202.6" y="204.6">7</text>
<text x="202.6" y="208.1">9</text>
<text x="207.1" y="206">7</text>
<text x="207.1" y="209.6">9</text>
<text x="215.7" y="209.6">10</text>
<text x="217.8" y="206">8</text>
<text x="222.2" y="204.6">8</text>
<text x="222.2" y="208.1">10</text>
<text x="73.4" y="213.4">10</text>
<text x="78.9" y="211.7">A0</text>
<text x="78.9" y="215.2">PC7</text>
<text x="96.5" y="215.2">D3</text>
<text x="96.5" y="211.7">D2</text>
<text x="102.5" y="213.4">31</text>
<text x="200.6" y="211.7">11</text>
<text x="200.6" y="215.2">13</text>
<text x="207.1" y="213.1">11</text>
<text x="215.7" y="213.1">12</text>
<text x="222.2" y="211.7">12</text>
<text x="222.2" y="215.2">14</text>
<text x="73.4" y="217">11</text>
<text x="73.4" y="220.5">12</text>
<text x="78.9" y="218.7">PC6</text>
<text x="96.5" y="218.7">D4</text>
<text x="102.5" y="220.5">29</text>
<text x="102.5" y="217">30</text>
<text x="200.6" y="218.7">15</text>
<text x="207.1" y="216.6">13</text>
<text x="207.1" y="220.1">15</text>
<text x="215.7" y="216.6">14</text>
<text x="215.7" y="220.1">16</text>
<text x="222.2" y="218.7">16</text>
<text x="73.4" y="224">13</text>
<text x="73.4" y="227.5">14</text>
<text x="78.9" y="222.2">PC5</text>
<text x="78.9" y="225.8">PC4</text>
<text x="96.5" y="225.8">D6</text>
<text x="96.5" y="222.2">D5</text>
<text x="102.5" y="227.5">27</text>
<text x="102.5" y="224">28</text>
<text x="200.6" y="222.2">17</text>
<text x="200.6" y="225.8">19</text>
<text x="207.1" y="223.7">17</text>
<text x="207.1" y="227.2">19</text>
<text x="215.7" y="223.7">18</text>
<text x="215.7" y="227.2">20</text>
<text x="222.2" y="222.2">18</text>
<text x="222.2" y="225.8">20</text>
<text x="73.4" y="231.1">15</text>
<text x="78.9" y="229.3">PC0</text>
<text x="78.9" y="232.8">PC1</text>
<text x="96.5" y="229.3">D7</text>
<text x="200.6" y="229.3">21</text>
<text x="200.6" y="232.8">23</text>
<text x="207.1" y="230.7">21</text>
<text x="215.7" y="230.7">22</text>
<text x="222.2" y="229.3">22</text>
<text x="222.2" y="232.8">24</text>
<text x="73.4" y="234.6">16</text>
<text x="73.4" y="238.1">17</text>
<text x="78.9" y="236.4">PC2</text>
<text x="78.9" y="239.9">PC3</text>
<text x="94.9" y="239.9">PB6</text>
<text x="94.9" y="236.4">PB7</text>
<text x="102.5" y="238.1">24</text>
<text x="102.5" y="234.6">25</text>
<text x="200.6" y="236.4">25</text>
<text x="207.1" y="234.2">23</text>
<text x="207.1" y="237.8">25</text>
<text x="215.7" y="234.2">24</text>
<text x="215.7" y="237.8">26</text>
<text x="222.2" y="236.4">26</text>
<text x="73.4" y="241.7">18</text>
<text x="73.4" y="245.2">19</text>
<text x="78.9" y="243.4">PB0</text>
<text x="94.9" y="243.4">PB5</text>
<text x="102.5" y="245.2">22</text>
<text x="102.5" y="241.7">23</text>
<text x="73.4" y="248.7">20</text>
<text x="78.9" y="246.9">PB1</text>
<text x="78.9" y="250.5">PB2</text>
<text x="94.9" y="250.5">PB3</text>
<text x="94.9" y="246.9">PB4</text>
<text x="102.5" y="248.7">21</text>
</g>
<g font-size="3.2">
<text x="108.9" y="58.2">7</text>
<text x="112.4" y="60">GND</text>
<text x="30.2" y="70.6">4</text>
<text x="30.2" y="67">5</text>
<text x="30.2" y="77.6">2</text>
<text x="30.2" y="74.1">3</text>
<text x="30.2" y="81.1">1</text>
<text x="75.4" y="202.8">7</text>
<text x="78.9" y="204.6">GND</text>
</g>
<g font-size="3.2" fill="#f00">
<text x="127.9" y="88.2">VCC</text>
<text x="136" y="86.4">26</text>
<text x="94.4" y="232.8">VCC</text>
<text x="102.5" y="231.1">26</text>
</g>
<g font-size="3.2" fill="#8d2323">
<text x="323.9" y="176.4">1</text>
<text x="323.9" y="179.9">2</text>
<text x="337.3" y="176.4">14</text>
<text x="337.3" y="179.9">15</text>
<text x="323.9" y="183.4">3</text>
<text x="337.3" y="183.4">16</text>
<text x="323.9" y="187">4</text>
<text x="323.9" y="190.5">5</text>
<text x="337.3" y="187">17</text>
<text x="337.3" y="190.5">18</text>
<text x="323.9" y="194">6</text>
<text x="323.9" y="197.6">7</text>
<text x="337.3" y="194">19</text>
<text x="337.3" y="197.6">20</text>
<text x="323.9" y="201.1">8</text>
<text x="337.3" y="201.1">21</text>
<text x="321.9" y="208.1">10</text>
<text x="323.9" y="204.6">9</text>
<text x="337.3" y="204.6">22</text>
<text x="337.3" y="208.1">23</text>
<text x="321.9" y="211.7">11</text>
<text x="321.9" y="215.2">12</text>
<text x="337.3" y="211.7">24</text>
<text x="337.3" y="215.2">25</text>
<text x="321.9" y="218.7">13</text>
</g>
</svg>
